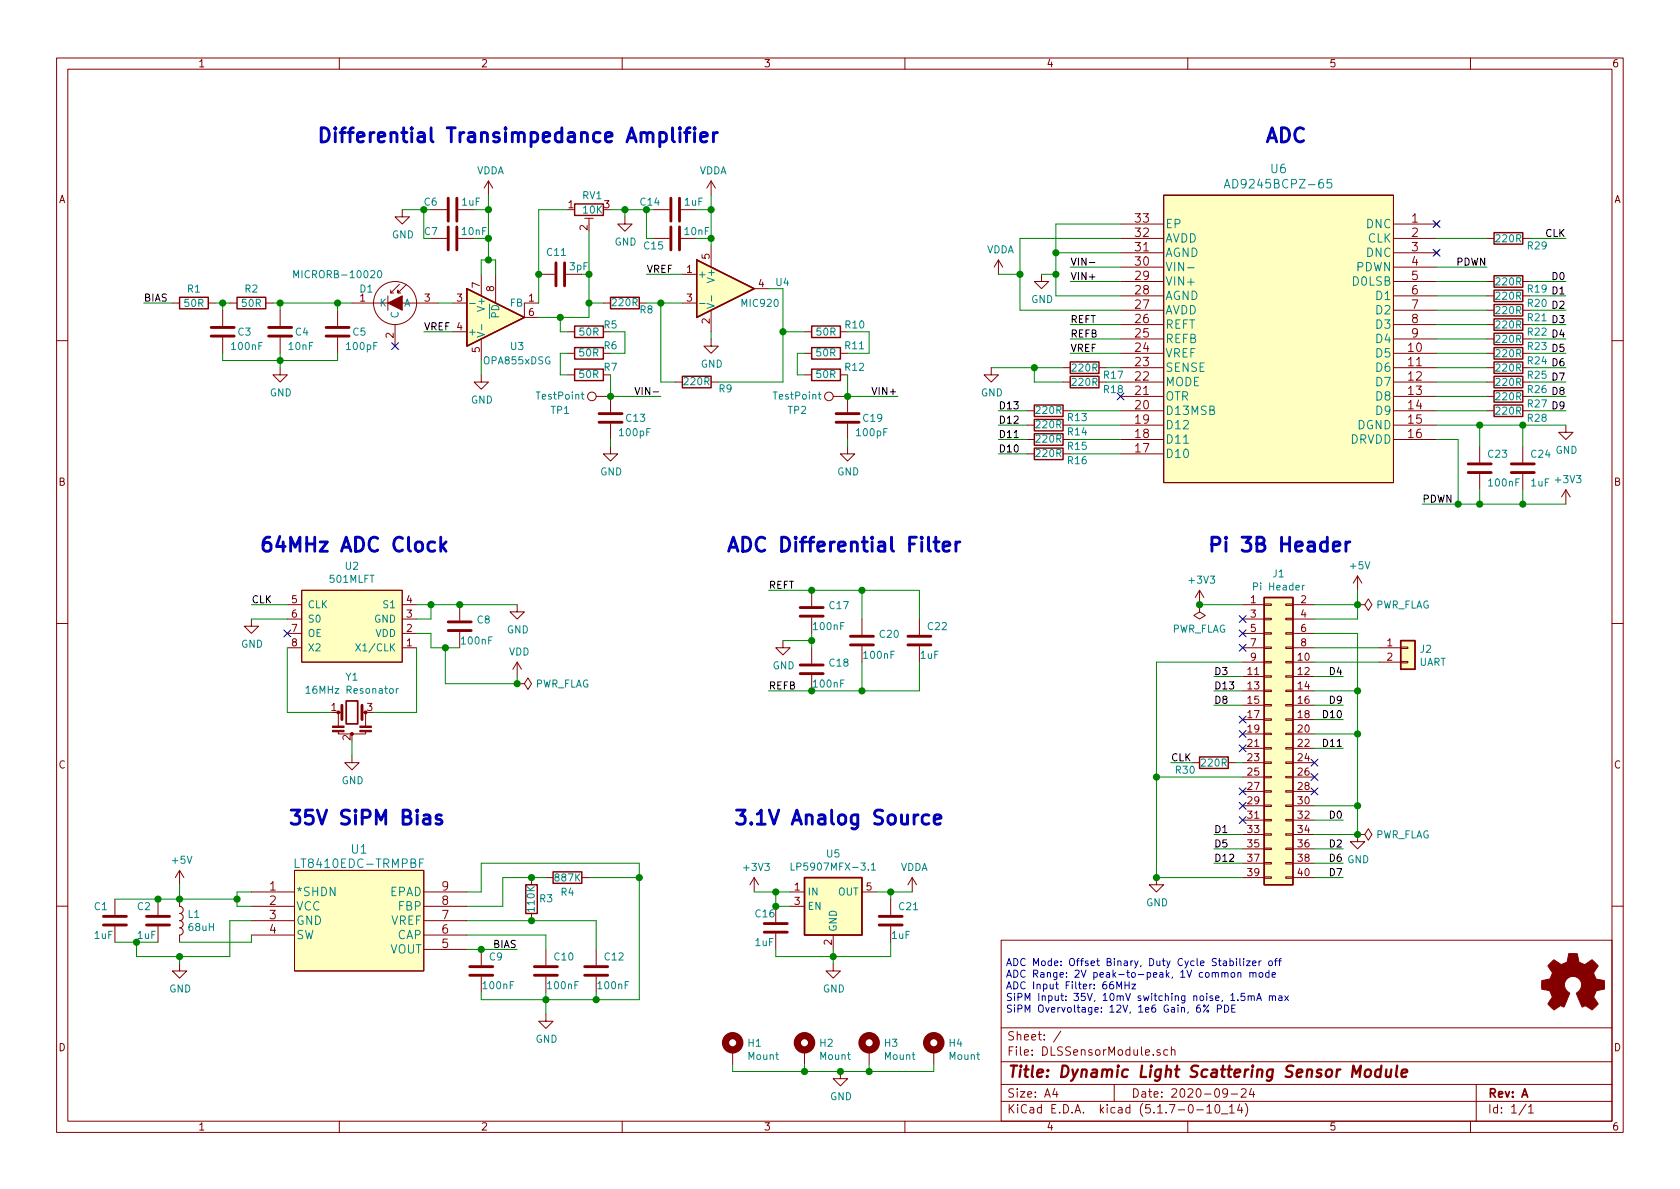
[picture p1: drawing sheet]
<svg xmlns="http://www.w3.org/2000/svg" width="297mm" height="210mm" viewBox="0 0 297 210" stroke-linecap="round" stroke-linejoin="round" font-family="sans-serif">
<g fill="none" stroke="#840000" stroke-width=".18">
<path d="M10 10.3h277v189.9h-277zM12 12.2h273v186.1h-273zM60 10.3v1.9M110 10.3v1.9M160 10.3v1.9M210 10.3v1.9M260 10.3v1.9M71.1 37.1v1.2h1.3l-1.3 1.3-1.3-1.3h1.3M76.2 37.1h2.8M81 37.1h2.8M86.4 32l-.8 1.3M86.4 32v2.5"/>
<path d="M86.4 32l.7 1.3M103.4 38.6h1.5M104.1 38.6v1M110.5 38.3v1.3h1.3l-1.3 1.3-1.3-1.3h1.3M115.6 37.1h2.8M120.4 37.1h2.8M125.7 32l-.7 1.3M125.7 32v2.5M125.7 32l.8 1.3M198.1 39.6h7.6M205.7 34.5h40.7v50.8h-40.7zM246.4 39.6h7.6"/>
<path d="M253.6 39.2l.8 .8M254.4 39.2l-.8 .8M30.5 53.6h1.2M36.8 53.6h1.3M39.4 54.9v2.8M39.4 59.7v2.8M40.6 53.6h1.3M47 53.6h1.3M49.5 54.9v2.8M49.5 59.7v2.8M59.7 54.9v2.8M59.7 59.7v2.8"/>
<path d="M62.2 53.6h6.4M68.6 52.3v2.6M69.1 51.8h.5M69.8 57.4v3.8M70.6 50.3l-1.5 1.5v-.5M71.1 53.6h6.4M71.9 50.3l-1.5 1.5v-.5v.5h.5M76.2 42.2h2.8M80 53.6h2.5M80 58.7h2.5M81 42.2h2.8M85.1 48.5v3.8"/>
<path d="M85.1 59.9v3.8M87.6 48.5v5.1M95.2 53.6h-2.5v2.5h2.5M95.2 48.5h2.8M100.1 48.5h2.8M100.3 58.7h1.3M106.7 53.6h1.2M115.6 42.2h2.8M120.4 42.2h2.8M120.6 53.6h2.6M120.6 48.5h2.6M125.7 59.9v1.3h1.3l-1.3 1.3-1.2-1.3h1.2"/>
<path d="M125.7 43.4v3.8M125.7 54.9v3.8M133.3 51h2.6M142.2 58.7h1.3M148.6 58.7h1.3M176.5 46l-.7 1.2M176.5 46v2.5M176.5 46l.8 1.2M184.1 48.5v1.3h1.3l-1.3 1.2-1.2-1.2h1.2M198.1 42.2h7.6M198.1 59.9h7.6M198.1 57.4h7.6"/>
<path d="M198.1 54.9h7.6M198.1 52.3h7.6M198.1 49.8h7.6M198.1 44.7h7.6M198.1 47.2h7.6M246.4 42.2h7.6M246.4 59.9h7.6M246.4 57.4h7.6M246.4 54.9h7.6M246.4 52.3h7.6M246.4 49.8h7.6M246.4 44.7h7.6"/>
<path d="M246.4 47.2h7.6M253.6 44.3l.8 .8M254.4 44.3l-.8 .8M262.9 42.2h1.3M262.9 59.9h1.3M262.9 57.4h1.3M262.9 54.9h1.3M262.9 52.3h1.3M262.9 49.8h1.3M269.2 42.2h1.3M269.2 59.9h1.3M269.2 57.4h1.3"/>
<path d="M269.2 54.9h1.3M269.2 52.3h1.3M269.2 49.8h1.3M10 60.2h2M49.5 65v1.3h1.3l-1.3 1.3-1.2-1.3h1.2M85.1 66.3v1.3h1.3l-1.3 1.2-1.3-1.2h1.3M100.3 62.5h1.3M100.3 66.3h1.3M105.4 70.1h2.5v2.8M106.7 62.5h1.2M106.7 66.3h1.2M107.9 79v1.3h1.3l-1.3 1.2-1.2-1.2h1.2"/>
<path d="M107.9 74.9v2.8M119.4 67.6h1.2M125.7 67.6h1.3M142.2 62.5h1.3M142.2 66.3h1.3M147.3 70.1h2.6v2.8M148.6 62.5h1.3M148.6 66.3h1.3M149.9 79v1.3h1.2l-1.2 1.2-1.3-1.2h1.3M149.9 74.9v2.8M175.3 65v1.3h1.2l-1.2 1.3-1.3-1.3h1.3M181.6 72.6h1.3"/>
<path d="M181.6 75.2h1.3M181.6 77.7h1.3M188 65h1.2M188 67.6h1.2M188 72.6h1.2M188 75.2h1.2M188 77.7h1.2M194.3 65h1.3M194.3 67.6h1.3M198.1 70.1h7.6M198.1 62.5h7.6M198.1 65h7.6"/>
<path d="M198.1 67.6h7.6M198.1 72.6h7.6M198.1 75.2h7.6M198.1 77.7h7.6M246.4 70.1h7.6M246.4 62.5h7.6M246.4 65h7.6M246.4 67.6h7.6M246.4 72.6h7.6M246.4 75.2h7.6M246.4 77.7h7.6M261.6 79v2.8"/>
<path d="M262.9 70.1h1.3M262.9 62.5h1.3M262.9 65h1.3M262.9 67.6h1.3M262.9 72.6h1.3M269.2 70.1h1.3M269.2 79v2.8M269.2 62.5h1.3M269.2 65h1.3M269.2 67.6h1.3M269.2 72.6h1.3M276.9 75.2v1.2h1.2l-1.2 1.3-1.3-1.3h1.3"/>
<path d="M285 60.2h2M181.6 80.3h1.3M188 80.3h1.2M198.1 80.3h7.6M261.6 83.8v2.8M269.2 83.8v2.8M276.9 86.6l-.8 1.3M276.9 86.6v2.5M276.9 86.6l.7 1.3M10 110.3h2M44.4 109.5v1.2h1.3l-1.3 1.3-1.2-1.3h1.2M50.8 106.9h2.5"/>
<path d="M50.8 109.5h2.5M50.8 112h2.5M50.8 114.5h2.5M53.3 104.4h17.8v12.7h-17.8zM71.1 106.9h2.6M71.1 109.5h2.6M71.1 112h2.6M71.1 114.5h2.6M81.3 106.9v2.8M81.3 111.8v2.7M91.4 106.9v1.3h1.3l-1.3 1.3-1.2-1.3h1.2M91.4 117.1l-.7 1.3"/>
<path d="M91.4 117.1v2.5M91.4 117.1l.8 1.3M138.4 113.3v1.2h1.3l-1.3 1.3-1.2-1.3h1.2M143.5 104.4v2.8M143.5 109.2v2.8M143.5 114.5v2.8M143.5 119.4v2.8M152.4 109.5v2.8M152.4 114.3v2.8M162.6 109.5v2.8M162.6 114.3v2.8M212.1 106.9v1.3l1 .6-1 .7-1-.7 1-.6"/>
<path d="M212.1 106.9h.1M212.1 104.4l-.8 1.3M212.1 104.4v2.5M212.1 104.4l.8 1.3M219.7 106.9h3.8M219.7 117.1h3.8M219.7 119.6h3.8M219.7 109.5h3.8M219.7 112h3.8M219.7 114.5h3.8M223.5 119.5h1.3v.3h-1.3zM223.5 117h1.3v.2h-1.3z"/>
<path d="M223.5 114.4h1.3v.3h-1.3zM223.5 111.9h1.3v.2h-1.3zM223.5 109.3h1.3v.3h-1.3zM223.5 106.8h1.3v.3h-1.3zM227.3 119.5h1.3v.3h-1.3zM227.3 117h1.3v.2h-1.3zM227.3 114.4h1.3v.3h-1.3zM227.3 111.9h1.3v.2h-1.3zM227.3 109.3h1.3v.3h-1.3zM227.3 106.8h1.3v.3h-1.3zM228.6 106.9h3.8M228.6 117.1h3.8"/>
<path d="M228.6 119.6h3.8M228.6 109.5h3.8M228.6 112h3.8M228.6 114.5h3.8M240 106.9h1.3l.6-1 .7 1-.7 1-.6-1M240 106.9h.1M240 101.8l-.7 1.3M240 101.8v2.6M240 101.8l.8 1.3M243.8 117.1h3.8M243.8 114.5h3.8M247.6 117h1.3v.2h-1.3z"/>
<path d="M247.6 114.4h1.3v.3h-1.3zM285 110.3h2M59.1 126h1.2M59.8 129.3v.5h4.8v-.5M59.8 126v2.4M62.2 133.6v1.3h1.3l-1.3 1.2-1.2-1.2h1.2M64.1 126h.7M64.6 126v2.5M91.4 120.9h1.3l.6-1 .7 1-.7 1-.6-1M91.4 120.9h.1M210.8 134.9h1.3M217.2 134.9h1.2"/>
<path d="M219.7 122.2h3.8M219.7 124.7h3.8M219.7 127.2h3.8M219.7 129.8h3.8M219.7 132.3h3.8M219.7 134.9h3.8M219.7 137.4h3.8M219.7 139.9h3.8M223.5 134.7h1.3v.3h-1.3zM223.5 137.3h1.3v.2h-1.3zM223.5 139.8h1.3v.3h-1.3zM223.5 132.2h1.3v.3h-1.3z"/>
<path d="M223.5 127.1h1.3v.3h-1.3zM223.5 124.6h1.3v.2h-1.3zM223.5 122h1.3v.3h-1.3zM223.5 129.7h1.3v.2h-1.3zM227.3 134.7h1.3v.3h-1.3zM227.3 137.3h1.3v.2h-1.3zM227.3 139.8h1.3v.3h-1.3zM227.3 132.2h1.3v.3h-1.3zM227.3 127.1h1.3v.3h-1.3zM227.3 124.6h1.3v.2h-1.3zM227.3 122h1.3v.3h-1.3zM227.3 129.7h1.3v.2h-1.3z"/>
<path d="M228.6 122.2h3.8M228.6 124.7h3.8M228.6 127.2h3.8M228.6 129.8h3.8M228.6 132.3h3.8M228.6 134.9h3.8M228.6 137.4h3.8M228.6 139.9h3.8M20.3 159v2.8M27.9 159v2.8M31.7 159v1.3a.63 .63 0 0 1 .7 .6 .63 .63 0 0 1-.7 .6 .63 .63 0 0 1 .7 .7 .63 .63 0 0 1-.7 .6 .63 .63 0 0 1 .7 .6 .63 .63 0 0 1-.7 .7 .63 .63 0 0 1 .7 .6 .63 .63 0 0 1-.7 .6v1.3M31.7 153.9l-.7 1.3"/>
<path d="M31.7 153.9v2.6M31.7 153.9l.8 1.3M44.4 157.7h7.7M52.1 153.9h22.8v17.8h-22.8zM74.9 157.7h7.6M94 155.2v1.3M96.5 155.2h1.3M102.9 155.2h1.2M133.3 155.2l-.7 1.3M133.3 155.2v2.5M133.3 155.2l.8 1.3M139.7 157.7h2.5"/>
<path d="M152.4 157.7h2.5M157.5 159v2.8M161.3 155.2l-.8 1.3M161.3 155.2v2.5M161.3 155.2l.8 1.3M204.5 155.2v1.3h1.2l-1.2 1.2-1.3-1.2h1.3M219.7 142.5h3.8M219.7 145h3.8M219.7 147.6h3.8M219.7 150.1h3.8M219.7 152.6h3.8M219.7 155.2h3.8"/>
<path d="M223.5 142.4h1.3v.2h-1.3zM223.5 144.9h1.3v.3h-1.3zM223.5 147.4h1.3v.3h-1.3zM223.5 150h1.3v.2h-1.3zM223.5 152.5h1.3v.3h-1.3zM223.5 155.1h1.3v.2h-1.3zM227.3 142.4h1.3v.2h-1.3zM227.3 144.9h1.3v.3h-1.3zM227.3 147.4h1.3v.3h-1.3zM227.3 150h1.3v.2h-1.3zM227.3 152.5h1.3v.3h-1.3zM227.3 155.1h1.3v.2h-1.3z"/>
<path d="M228.6 142.5h3.8M228.6 145h3.8M228.6 147.6h3.8M228.6 150.1h3.8M228.6 152.6h3.8M228.6 155.2h3.8M240 147.6h1.3l.6-1 .7 1-.7 1-.6-1M240 147.6h.1M240 147.6v1.2h1.3l-1.3 1.3-1.2-1.3h1.2M10 160.2h2M20.3 163.8v2.8M27.9 163.8v2.8"/>
<path d="M31.7 170.4v1.3h1.3l-1.3 1.3-1.2-1.3h1.2M44.4 160.3h7.7M44.4 162.8h7.7M44.4 165.3h7.7M74.9 160.3h7.6M74.9 162.8h7.6M74.9 165.3h7.6M74.9 167.9h7.6M85.1 167.9v2.8M85.1 172.7v2.8M94 161.5v1.3M96.5 179.3v1.3h1.3l-1.3 1.3-1.3-1.3h1.3"/>
<path d="M96.5 167.9v2.8M96.5 172.7v2.8M105.4 167.9v2.8M105.4 172.7v2.8M137.2 160.3v2.8M137.2 165.1v2.8M139.7 160.3h2.5M147.3 170.4v1.3h1.3l-1.3 1.3-1.3-1.3h1.3M147.3 165.3v2.6M157.5 163.8v2.8M177 166.3h108v32h-108zM285 160.2h2"/>
<path d="M60 198.3v1.9M110 198.3v1.9M129.5 185.7v2.5M142.2 185.7v2.5M148.6 189.5v1.2h1.3l-1.3 1.3-1.3-1.3h1.3M153.7 185.7v2.5M160 198.3v1.9M165.1 185.7v2.5M177 194.8h108M177 191.8h108M177 187.8h108M177 181.8h108"/>
<path d="M186.5 192.5l-.4 1h1M186.8 193v1M187.6 182.3l-1.3 2M197 191.8v3M205.1 185.7l-.4-.1-.2 .2 .1 .2 .5 .2v.3h-.6M206.5 185.7l-.5-.1-.2 .3v.6l.2 .1 .5-.1M207.1 185.7l.2-.1 .4 .1v.9M207.1 185.1v1.5M210 198.3v1.9M211.6 196.3h1.2M213.4 195.8l.4-.5v1.5M213.4 196.8h.8"/>
<path d="M215 195.4l.3-.1a.94 .94 0 0 1 0 1.5 .8 .8 0 0 1-.6-.6 .8 .8 0 0 1 .3-.8zM216 197h1.1M217 193.2l-.1 .2a.48 .48 0 0 1-.6-.1v-.6a.48 .48 0 0 1 .6-.1l.1 .1a1.19 1.19 0 0 1-.2 1.2l-.5 .1M217.4 195.8l.4-.5v1.5M217.4 196.8h.8M217.7 193.5h1.1M219.2 195.2l-.4 1.1h.9M219.5 192.7l.2-.2h.3l.3 .2v.3v.2l-.9 .8h.9M219.5 195.8v1M220.2 195.1a1.71 1.71 0 0 1 0 2.3M221.3 192.5l-.4 1h.9M221.6 193v1"/>
<path d="M260 198.3v1.9M261 191.8v6.5M269.8 195.2l-1.2 2M270.3 195.8l.4-.5v1.5M270.3 196.8h.8"/>
<circle cx="69.8" cy="53.6" r="3.8"/>
<circle cx="104.6" cy="70.1" r=".76"/>
<circle cx="146.6" cy="70.1" r=".76"/>
</g>
<path d="M241.5 189.3a.54 .54 0 0 1 .5-.2 .54 .54 0 0 1 .4 .4l-.1 .6a.56 .56 0 0 1-.5 .4 .56 .56 0 0 1-.5-.4zM244.2 189.2a.68 .68 0 0 0-1 .3v.8l.2 .1 .6-.1M244.2 188.4l-.2 2M245.1 189.1v1.2a.59 .59 0 0 0 .7 0M246 189.1l-.2 1.3M247 188.4l-.2 1.8 .3 .2M247.8 189.8l1-.2-.1-.4-.5-.1-.3 .3v.9l.1 .1 .6-.1" fill="none" stroke="#840000" stroke-width=".41"/>
<g fill="#840000" stroke="#840000" stroke-width=".18">
<path d="M68.6 53.6l2.5-1.3v2.6z"/>
<path d="M274.2 170.2l.6-.5 .8 .6a.62 .62 0 0 0 1.1 0l.2-.1a1.62 1.62 0 0 0 .4-1.3l.1-.3 1.5 .1 .1 .7a.74 .74 0 0 0 .7 1l.5 .2 1.3-.9 1 1.1-.4 .6a.75 .75 0 0 0-.1 1.2l.2 .5 1.5 .3v1.5l-1.4 .3-.1 .1a1.23 1.23 0 0 0-.3 1.2l.7 1-.1 .2-1 .9-.8-.6a.54 .54 0 0 0-.9 .1l-1.1-2.4a2.33 2.33 0 0 0 .9-1.9 1.54 1.54 0 0 0-2.5-.7 1.54 1.54 0 0 0 .4 2.5l-1 2.5a.69 .69 0 0 0-1.1 .1l-.6 .4-1.1-1.1 .8-1.2-.3-.5a.71 .71 0 0 0-.9-.7l-.7-.2v-1.5l.4-.1a1.11 1.11 0 0 0 1.3-.7 .72 .72 0 0 0-.2-1.2l-.4-.6z"/>
<path d="M58.8 129.2h2v.2h-2z"/>
<path d="M58.8 128.4h2v.2h-2z"/>
<path d="M63.6 129.2h2.1v.2h-2.1z"/>
<path d="M63.6 128.4h2.1v.2h-2.1z"/>
<circle cx="59.8" cy="126" r=".25"/>
</g>
<g fill="none" stroke="#008484" stroke-width=".18">
<path d="M216.5 33.2l.5-1.5 .5 1.5M216.6 32.8h.7M235.4 31.7h-.7l-.1 .7 .2-.1 .5 .1 .2 .2-.1 .5-.2 .1h-.4l-.2-.1M51.9 49.1v-1.3l.4 1 .5-1v1.3M66.9 48l.2-.2a.67 .67 0 0 1 .4 .7 .67 .67 0 0 1-.4 .6l-.3-.2v-.3zM83 53.7h1M84.4 58.7l1.2 .5-1.2 .4M85.2 57.4v.9M123.7 53.7h1M125 53.7l1.3 .4-1.3 .4M125.8 52.3v1M210 47.3h1.1"/>
<path d="M102.8 69.7h.5M102.9 69.3v1.1l.4 .2M144.7 69.7h.5M144.9 69.3v1.1l.3 .2M62.9 113.8l.8 1.3M63.7 113.8l-.8 1.3M230.6 103.5l-.3 .2M54.1 121.7l.4-.4v1.3M54.1 122.6h.7M70.1 121.8v.8M70.4 121.8l-.3 .2M52.2 151.9v1.5h.7"/>
<path d="M74.2 152.6h.5M74.9 151.9h-.7v1.5M139.9 152.6v1.3h.6M154.1 153l.3-.4v1.3M154.1 153.9h.7"/>
</g>
<g fill="none" stroke="#840000" stroke-width="1.3">
<circle cx="129.5" cy="184.4" r="1.27"/>
<circle cx="142.2" cy="184.4" r="1.27"/>
<circle cx="153.7" cy="184.4" r="1.27"/>
<circle cx="165.1" cy="184.4" r="1.27"/>
</g>
<g fill="#ffffc2" stroke="#ffffc2" stroke-width=".18">
<path d="M223.5 105.7h5.1v50.8h-5.1z"/>
<path d="M247.6 113.3h2.6v5.1h-2.6z"/>
<path d="M82.5 51l10.2 5.1-10.2 5.1z"/>
<path d="M52.1 153.9h22.8v17.8h-22.8z"/>
<path d="M205.7 34.5h40.7v50.8h-40.7z"/>
<path d="M205.7 34.5h40.7z"/>
<path d="M142.2 155.2h10.2v10.1h-10.2z"/>
<path d="M123.2 46l10.1 5-10.1 5.1z"/>
<path d="M53.3 104.4h17.8v12.7h-17.8z"/>
</g>
<g fill="none" stroke="#840000" stroke-width=".25">
<path d="M101.6 36.1h5.1v2h-5.1zM31.7 52.6h5.1v2h-5.1zM41.9 52.6h5.1v2h-5.1zM82.5 51l10.2 5.1-10.2 5.1zM101.6 57.7h5.1v2h-5.1zM107.9 52.6h5.1v2h-5.1zM123.2 46l10.1 5-10.1 5.1zM143.5 57.7h5.1v2h-5.1zM264.2 41.1h5v2.1h-5zM264.2 58.9h5v2.1h-5zM264.2 56.4h5v2h-5zM264.2 53.8h5v2.1h-5z"/>
<path d="M264.2 51.3h5v2h-5zM264.2 48.8h5v2h-5zM101.6 65.3h5.1v2h-5.1zM101.6 61.5h5.1v2h-5.1zM120.6 66.5h5.1v2.1h-5.1zM143.5 65.3h5.1v2h-5.1zM143.5 61.5h5.1v2h-5.1zM182.9 71.6h5.1v2.1h-5.1zM182.9 74.2h5.1v2h-5.1zM182.9 76.7h5.1v2h-5.1zM182.9 79.2h5.1v2.1h-5.1zM189.2 66.5h5.1v2.1h-5.1z"/>
<path d="M189.2 64h5.1v2h-5.1zM264.2 71.6h5v2.1h-5zM264.2 69.1h5v2h-5zM264.2 66.5h5v2.1h-5zM264.2 64h5v2h-5zM264.2 61.5h5v2h-5zM223.5 105.7h5.1v50.8h-5.1zM247.6 113.3h2.6v5.1h-2.6zM212.1 133.9h5.1v2h-5.1zM93 156.5h2v5h-2zM97.8 154.2h5.1v2h-5.1zM142.2 155.2h10.2v10.1h-10.2z"/>
</g>
<g fill="none" stroke="#840000" stroke-width=".51">
<path d="M79.2 35v4.1M80.8 35v4.1M118.6 35v4.1M120.1 35v4.1M37.3 59.4h4.1M37.3 57.9h4.1M47.5 59.4h4.1M47.5 57.9h4.1M57.7 59.4h4M57.7 57.9h4M79.2 40.1v4.1M80.8 40.1v4.1"/>
<path d="M98.3 46.5v4M99.8 46.5v4M118.6 40.1v4.1M120.1 40.1v4.1M105.9 74.7h4.1M105.9 73.1h4.1M147.8 74.7h4.1M147.8 73.1h4.1M259.6 83.6h4.1M259.6 82h4.1M267.2 83.6h4.1M267.2 82h4.1"/>
<path d="M79.2 111.5h4.1M79.2 110h4.1M141.5 119.1h4M141.5 117.6h4M141.5 109h4M141.5 107.4h4M150.4 114h4M150.4 112.5h4M160.5 114h4.1M160.5 112.5h4.1M60.5 124.7v2.5M64 124.7v2.5"/>
<path d="M18.3 163.6h4.1M18.3 162h4.1M25.9 163.6h4.1M25.9 162h4.1M83.1 172.5h4M83.1 170.9h4M94.5 172.5h4.1M94.5 170.9h4.1M103.4 172.5h4M103.4 170.9h4M135.1 164.8h4.1M135.1 163.3h4.1"/>
<path d="M155.4 163.6h4.1M155.4 162h4.1"/>
</g>
<path d="M61.2 123.9h2v4.1h-2z" fill="none" stroke="#840000" stroke-width=".3"/>
<g fill="none" stroke="#008400" stroke-width=".18">
<path d="M71.1 37.1h5.1M74.9 37.1v5.1M83.8 37.1h2.6M86.4 34.5v11.5M100.3 37.1h-5.1v16.5M107.9 37.1h7.7M110.5 37.1v1.2M114.3 37.1v5.1h1.3M123.2 37.1h2.5M125.7 34.5v8.9M198.1 39.6h-11.4v12.7h11.4M25.4 53.6h5.1"/>
<path d="M38.1 53.6h2.5M39.4 53.6v1.3M48.3 53.6h13.9M49.5 53.6v1.3M59.7 53.6v1.3M74.9 58.7h5.1M77.5 53.6h2.5M85.1 48.5v-2.5h2.5v2.5M99.1 56.1v2.6h1.2M104.1 53.6h2.6M104.1 40.9v15.2h-8.9M107.9 58.7h2.6v3.8h-2.6"/>
<path d="M114.3 53.6h6.3M114.3 48.5h6.3M116.8 53.6v14h2.6M125.7 58.7v1.2M135.9 51h2.5v16.6h-11.4M138.4 58.7h3.8M149.9 58.7h3.8v3.8h-3.8M176.5 48.5h3.8M184.1 48.5h2.6M186.7 44.7h11.4M189.2 49.8h8.9M189.2 47.2h8.9"/>
<path d="M189.2 59.9h8.9M189.2 57.4h8.9M198.1 42.2h-17.8v12.7h17.8M254 49.8h8.9M254 47.2h8.9M254 59.9h8.9M254 57.4h8.9M254 52.3h8.9M254 54.9h8.9M254 42.2h8.9M270.5 49.8h6.4M270.5 59.9h6.4"/>
<path d="M270.5 57.4h6.4M270.5 52.3h6.4M270.5 54.9h6.4M270.5 42.2h6.4M39.4 62.5v1.2h20.3v-1.2M49.5 62.5v2.5M85.1 63.7v2.6M100.3 62.5h-1.2v3.8h1.2M107.9 66.3v3.8h8.9M107.9 77.7v1.3M142.2 62.5h-1.2v3.8h1.2M149.9 66.3v3.8h8.8"/>
<path d="M149.9 77.7v1.3M175.3 65h12.7M176.5 72.6h5.1M176.5 75.2h5.1M176.5 77.7h5.1M182.9 65v2.6h5.1M189.2 72.6h8.9M189.2 75.2h8.9M189.2 77.7h8.9M189.2 62.5h8.9M195.6 65h2.5M254 72.6h8.9"/>
<path d="M254 75.2h22.9M254 77.7h3.8v11.4M254 62.5h8.9M254 67.6h8.9M254 65h8.9M254 70.1h8.9M261.6 75.2v3.8M269.2 75.2v3.8M270.5 72.6h6.4M270.5 62.5h6.4M270.5 67.6h6.4M270.5 65h6.4"/>
<path d="M270.5 70.1h6.4M176.5 80.3h5.1M189.2 80.3h8.9M251.5 89.1h25.4M261.6 86.6v2.5M269.2 86.6v2.5M44.4 106.9h6.4M44.4 109.5h6.4M50.8 114.5v11.5h7.6M73.7 106.9h17.7M73.7 114.5v11.5h-7.7M73.7 112h2.5v2.5h5.1"/>
<path d="M76.2 106.9v2.6h-2.5M78.7 114.5v6.4h12.7v-1.3M135.9 104.4h26.7v5.1M138.4 113.3h5.1M143.5 112v2.5M152.4 104.4v5.1M152.4 117.1v5.1M162.6 117.1v5.1h-26.7M212.1 106.9h7.6M214.6 119.6h5.1M219.7 117.1h-15.2v38.1h15.2M232.4 117.1h11.4"/>
<path d="M232.4 119.6h5.1M232.4 106.9h7.6M232.4 112h7.6v35.6h-7.6M232.4 114.5h11.4M240 104.4v5.1h-7.6M62.2 131.1v2.5M204.5 137.4h15.2M207 134.9h3.8M214.6 122.2h5.1M214.6 124.7h5.1M218.4 134.9h1.3M232.4 122.2h7.6"/>
<path d="M232.4 124.7h5.1M232.4 127.2h5.1M232.4 129.8h7.6M232.4 132.3h5.1M20.3 159h21.6M31.7 156.5v2.5M44.4 157.7h-2.5v2.6h2.5M82.5 157.7h2.6v-5.1h27.9v24.2h-27.9v-1.3M96.5 155.2h-7.6v5.1h-6.4M104.1 155.2h8.9M133.3 157.7h6.4M137.2 157.7v2.6h2.5"/>
<path d="M154.9 157.7h6.4M157.5 157.7v1.3M214.6 147.6h5.1M214.6 150.1h5.1M214.6 152.6h5.1M232.4 142.5h7.6M232.4 145h5.1M232.4 150.1h5.1M232.4 152.6h5.1M232.4 155.2h5.1M20.3 166.6h7.6M31.7 169.2v1.2"/>
<path d="M44.4 162.8h-3.8v6.4h-16.5v-2.6M44.4 165.3v1.3h-12.7M82.5 162.8h22.9v5.1M82.5 165.3h14v2.6M82.5 167.9h8.9M96.5 175.5v3.8M105.4 175.5v1.3M147.3 167.9v2.5M157.5 166.6v2.6h-20.3v-1.3M129.5 188.2v1.3h35.6v-1.3M142.2 188.2v1.3M153.7 188.2v1.3"/>
</g>
<path d="M192.6 46.4h1M112.3 68.5l.4 1.3 .4-1.3M154.2 68.5l.4 1.3 .4-1.3" fill="none" stroke="#000" stroke-width=".18"/>
<g fill="none" stroke="#0000c2" stroke-width=".51">
<path d="M120.2 22.6l-.1 .1 .1 .1 .1-.1-.1-.1v.2M120.2 23.4v1.7M121 23.4h1M122 22.6l-.5 .1-.1 .3v2.1M122.8 22.6l-.1 .1 .1 .1 .1-.1-.1-.1v.2M122.8 23.4v1.7M123.9 24.3l1.2-.3-.2-.5-.7-.1-.2 .1-.1 .3v.9l.1 .3 .2 .1 .7-.1M126.1 23.4v1.7M126.8 23.4a.59 .59 0 0 0-.7 .5M76.9 95.9a.82 .82 0 0 0-1.1 .2l-.1 .2v.7l.1 .3 .3 .2 .8-.1M77.9 95v2.5M78.2 96.5l.7 1"/>
<path d="M78.9 95.8l-1 1M165.1 95.8h.9M165.5 95v2.1l.1 .3 .4 .1M166.8 96.6l1.1-.2-.1-.5-.7-.1-.2 .1-.1 .3v.9l.1 .3 .2 .1 .7-.1M169 95.8v1.7M169.7 95.8a.59 .59 0 0 0-.7 .5M235.7 96.6l1.2-.2-.1-.5-.7-.1-.3 .1-.1 .3 .1 1.2 .3 .1 .7-.1M238 95.8v1.7M238.7 95.8a.63 .63 0 0 0-.7 .5M75 144.2l.2-.1 .7 .1 .1 .2v1.3M76 144.7l-.8 .1a.48 .48 0 0 0-.4 .5 .48 .48 0 0 0 .4 .4l.8-.1M78 144.2l-.6-.1-.2 .1-.1 .2 .1 .4 .8 .2 .2 .3-.2 .3-.2 .1-.7-.1"/>
<path d="M164.2 144.2a.82 .82 0 0 0-1 .1l-.2 .2v.8l.2 .2 .3 .2 .7-.1M165.2 144.9l1.2-.2-.2-.5-.7-.1-.2 .1-.1 .2v1l.1 .2 .2 .1 .7-.1"/>
</g>
<g fill="none" stroke="#0000c2" stroke-width=".18">
<path d="M197.5 174.9v-1.3l.4 .9 .4-.9v1.3M198.9 173.6v1.3M198.9 174.2h.7M199.6 173.6v1.3M200.1 174h.7l-.7 .9h.7M212.8 177.8h.3v.2h-.3zM213.4 178.7h.3v.2h-.3zM213.7 177.7l-.9 1.3M215.2 178.4l.6-.1 .2-.2-.1-.3-.2-.1h-.5v1.3M216.5 177.7a.64 .64 0 0 1 .8 .7 .64 .64 0 0 1-.8 .6zM216.6 172.2l.1-.2h.3l.1 .8M217.5 170l.3-.1 .3 .2-.1 .6h-.5"/>
<path d="M217.8 172h.3l.2 .1-.1 .7h-.3l-.2-.2zM217.8 178.3h.4M218.4 177.7h-.6v1.3h.6M218.6 169.5v.1M218.6 169.9v.9M218.9 172.1l.1-.1h.4v.8M218.9 172v.8M219.2 169.5v1.1l.2 .2M219.9 169.5v.1M219.9 169.9v.9M220.1 175.7h-.6l-.1 .6 .5-.2 .2 .3v.3l-.2 .2-.5-.1M220.4 169.9h.7l-.7 .9h.7"/>
<path d="M220.7 176.2l.2-.1h.3v.8M220.7 176.1v.8M221 172.1l.2-.1h.3v.8M221 172v.8M221.2 176.3l.2-.2h.3l.1 .8M221.5 170.3l.6-.1-.1-.2-.4-.1-.1 .2v.6h.5M221.5 172.2l.2-.2h.3l.1 .8M222.2 176.9l.4-1.2 .4 1.2M222.3 176.6h.6M222.6 169.9v.9M222.7 172h.3l.3 .2-.1 .6h-.3l-.3-.2zM223 169.9l-.4 .2"/>
<path d="M224.4 170l.2-.1 .3 .1 .1 .1-.1 .6-.3 .1-.2-.2zM224.4 172h-.4l-.2 .2 .1 .6h.5M224.4 171.5v1.3M224.4 176.2l.2-.1h.3l.1 .8M224.4 176.1v.8M224.9 172.4l.6-.1v-.3h-.4l-.2 .2 .1 .6h.5M225 176.3l.1-.2h.4v.8M225.3 169.9h.5M225.8 169.5l-.3 .2v1.1M226.1 169.9h.4M226.1 176.1h.5l.1 .8M226.5 169.5l-.3 .2v1.1"/>
<path d="M226.7 176.4h-.5l-.1 .2 .1 .3h.5M227.2 176.1l.6 .8M227.8 176.1l-.6 .8"/>
</g>
<g fill="#008400" stroke="#008400" stroke-width=".25">
<circle cx="110.5" cy="37.1" r=".51"/>
<circle cx="86.4" cy="37.1" r=".51"/>
<circle cx="24.1" cy="166.6" r=".51"/>
<circle cx="27.9" cy="159" r=".51"/>
<circle cx="31.8" cy="159" r=".51"/>
<circle cx="86.4" cy="42.2" r=".51"/>
<circle cx="95.3" cy="48.5" r=".51"/>
<circle cx="148.6" cy="189.5" r=".51"/>
<circle cx="104.1" cy="53.6" r=".51"/>
<circle cx="137.2" cy="157.7" r=".51"/>
<circle cx="104.1" cy="48.5" r=".51"/>
<circle cx="157.5" cy="157.7" r=".51"/>
<circle cx="137.2" cy="160.3" r=".51"/>
<circle cx="138.4" cy="58.7" r=".51"/>
<circle cx="182.9" cy="65" r=".51"/>
<circle cx="147.3" cy="169.2" r=".51"/>
<circle cx="149.9" cy="70.1" r=".51"/>
<circle cx="125.7" cy="37.1" r=".51"/>
<circle cx="269.2" cy="89.1" r=".51"/>
<circle cx="142.2" cy="189.5" r=".51"/>
<circle cx="31.8" cy="169.2" r=".51"/>
<circle cx="261.6" cy="89.1" r=".51"/>
<circle cx="108" cy="70.1" r=".51"/>
<circle cx="99.1" cy="56.1" r=".51"/>
<circle cx="261.6" cy="75.2" r=".51"/>
<circle cx="86.4" cy="46" r=".51"/>
<circle cx="74.9" cy="37.1" r=".51"/>
<circle cx="269.2" cy="75.2" r=".51"/>
<circle cx="85.1" cy="167.9" r=".51"/>
<circle cx="49.5" cy="63.7" r=".51"/>
<circle cx="240" cy="106.9" r=".51"/>
<circle cx="125.7" cy="42.2" r=".51"/>
<circle cx="114.3" cy="37.1" r=".51"/>
<circle cx="94" cy="162.8" r=".51"/>
<circle cx="212.1" cy="106.9" r=".51"/>
<circle cx="59.7" cy="53.6" r=".51"/>
<circle cx="153.7" cy="189.5" r=".51"/>
<circle cx="91.4" cy="120.9" r=".51"/>
<circle cx="116.8" cy="53.6" r=".51"/>
<circle cx="257.8" cy="89.1" r=".51"/>
<circle cx="204.5" cy="137.4" r=".51"/>
<circle cx="143.5" cy="113.3" r=".51"/>
<circle cx="41.9" cy="159" r=".51"/>
<circle cx="152.4" cy="122.2" r=".51"/>
<circle cx="204.5" cy="155.2" r=".51"/>
<circle cx="96.5" cy="176.8" r=".51"/>
<circle cx="49.5" cy="53.6" r=".51"/>
<circle cx="76.2" cy="106.9" r=".51"/>
<circle cx="240" cy="122.2" r=".51"/>
<circle cx="78.7" cy="114.5" r=".51"/>
<circle cx="81.3" cy="106.9" r=".51"/>
<circle cx="94" cy="155.2" r=".51"/>
<circle cx="152.4" cy="104.4" r=".51"/>
<circle cx="186.7" cy="44.7" r=".51"/>
<circle cx="39.4" cy="53.6" r=".51"/>
<circle cx="240" cy="129.8" r=".51"/>
<circle cx="180.3" cy="48.5" r=".51"/>
<circle cx="186.7" cy="48.5" r=".51"/>
<circle cx="105.4" cy="176.8" r=".51"/>
<circle cx="113" cy="155.2" r=".51"/>
<circle cx="240" cy="142.5" r=".51"/>
<circle cx="240" cy="147.6" r=".51"/>
<circle cx="143.5" cy="122.2" r=".51"/>
<circle cx="143.5" cy="104.4" r=".51"/>
</g>
<g fill="none" stroke="#000084" stroke-width=".18">
<path d="M253.4 39l1.2 1.2M254.6 39l-1.2 1.2M253.4 44.1l1.2 1.2M254.6 44.1l-1.2 1.2M69.2 60.6l1.3 1.2M70.5 60.6l-1.3 1.2M197.5 69.5l1.2 1.2M198.7 69.5l-1.2 1.2M50.2 111.4l1.2 1.2M51.4 111.4l-1.2 1.2M219.1 111.4l1.2 1.2M219.1 113.9l1.2 1.3"/>
<path d="M219.1 108.9l1.2 1.2M220.3 111.4l-1.2 1.2M220.3 113.9l-1.2 1.3M220.3 108.9l-1.2 1.2M219.1 126.6l1.2 1.3M219.1 139.3l1.2 1.3M219.1 129.2l1.2 1.2M219.1 131.7l1.2 1.2M220.3 126.6l-1.2 1.3M220.3 139.3l-1.2 1.3M220.3 129.2l-1.2 1.2M220.3 131.7l-1.2 1.2"/>
<path d="M231.8 139.3l1.2 1.3M231.8 136.8l1.2 1.2M231.8 134.3l1.2 1.2M233 139.3l-1.2 1.3M233 136.8l-1.2 1.2M233 134.3l-1.2 1.2M219.1 141.9l1.2 1.2M219.1 144.4l1.2 1.2M220.3 141.9l-1.2 1.2M220.3 144.4l-1.2 1.2"/>
</g>
<g font-size="3.5" fill="#0000c2">
<text x="55.9" y="25.2">Differential Transimpedance Amplifier</text>
<text x="223.5" y="25.2">ADC</text>
<text x="45.7" y="97.6">64MHz ADC Clock</text>
<text x="128.3" y="97.6">ADC Differential Filter</text>
<text x="213.4" y="97.6">Pi 3B Header</text>
<text x="50.8" y="145.9">35V SiPM Bias</text>
<text x="129.5" y="145.9">3.1V Analog Source</text>
</g>
<text font-size="2.8" fill="#840000" x="178" y="190.5">Title: Dynamic Light Scattering Sensor Module</text>
<g font-size="2.1" fill="#008484">
<text x="217.8" y="33.3">AD9245BCPZ-65</text>
<text x="224.7" y="30.6">U6</text>
<text x="206" y="40.4">EP</text>
<text x="241.6" y="40.4">DNC</text>
<text x="206" y="48">VIN-</text>
<text x="206" y="45.4">AGND</text>
<text x="206" y="42.9">AVDD</text>
<text x="239.8" y="48">PDWN</text>
<text x="241.6" y="45.4">DNC</text>
<text x="241.8" y="42.9">CLK</text>
<text x="206" y="53.1">AGND</text>
<text x="206" y="50.5">VIN+</text>
<text x="239.3" y="50.5">D0LSB</text>
<text x="243.5" y="53.1">D1</text>
<text x="206" y="58.1">REFT</text>
<text x="206" y="55.6">AVDD</text>
<text x="243.5" y="55.6">D2</text>
<text x="243.5" y="58.1">D3</text>
<text x="206" y="65.8">SENSE</text>
<text x="206" y="63.2">VREF</text>
<text x="206" y="60.7">REFB</text>
<text x="243.5" y="63.2">D5</text>
<text x="243.5" y="65.8">D6</text>
<text x="243.5" y="60.7">D4</text>
<text x="206" y="70.8">OTR</text>
<text x="206" y="68.3">MODE</text>
<text x="243.5" y="68.3">D7</text>
<text x="243.5" y="70.8">D8</text>
<text x="206" y="75.9">D12</text>
<text x="206" y="73.4">D13MSB</text>
<text x="240" y="75.9">DGND</text>
<text x="243.5" y="73.4">D9</text>
<text x="206" y="81">D10</text>
<text x="206" y="78.5">D11</text>
<text x="238.7" y="78.5">DRVDD</text>
<text x="52.8" y="153.5">LT8410EDC-TRMPBF</text>
<text x="62.2" y="150.9">U1</text>
<text x="52.3" y="158.5">*SHDN</text>
<text x="52.3" y="161">VCC</text>
<text x="68.9" y="158.5">EPAD</text>
<text x="70.5" y="161">FBP</text>
<text x="52.3" y="163.5">GND</text>
<text x="52.3" y="166.1">SW</text>
<text x="69.1" y="163.5">VREF</text>
<text x="70.3" y="166.1">CAP</text>
<text x="68.9" y="168.6">VOUT</text>
</g>
<g font-size="2.1" fill="#840000">
<text x="200.8" y="41.9">32</text>
<text x="200.8" y="39.4">33</text>
<text x="249.6" y="39.4">1</text>
<text x="249.6" y="41.9">2</text>
<text x="200.8" y="47">30</text>
<text x="200.8" y="44.4">31</text>
<text x="249.6" y="44.4">3</text>
<text x="249.6" y="47">4</text>
<text x="200.8" y="52.1">28</text>
<text x="200.8" y="49.5">29</text>
<text x="249.6" y="49.5">5</text>
<text x="249.6" y="52.1">6</text>
<text x="200.8" y="59.7">25</text>
<text x="200.8" y="57.1">26</text>
<text x="200.8" y="54.6">27</text>
<text x="249.6" y="54.6">7</text>
<text x="249.6" y="57.1">8</text>
<text x="249.6" y="59.7">9</text>
<text x="200.8" y="64.8">23</text>
<text x="200.8" y="62.2">24</text>
<text x="249" y="62.2">10</text>
<text x="249" y="64.8">11</text>
<text x="200.8" y="69.8">21</text>
<text x="200.8" y="67.3">22</text>
<text x="249" y="67.3">12</text>
<text x="249" y="69.8">13</text>
<text x="200.8" y="77.5">18</text>
<text x="200.8" y="74.9">19</text>
<text x="200.8" y="72.4">20</text>
<text x="249" y="72.4">14</text>
<text x="249" y="74.9">15</text>
<text x="249" y="77.5">16</text>
<text x="200.8" y="80">17</text>
<text x="47.7" y="157.5">1</text>
<text x="47.7" y="160">2</text>
<text x="78.2" y="160">8</text>
<text x="78.2" y="157.5">9</text>
<text x="47.7" y="162.6">3</text>
<text x="47.7" y="165.1">4</text>
<text x="78.2" y="167.6">5</text>
<text x="78.2" y="165.1">6</text>
<text x="78.2" y="162.6">7</text>
<text x="178" y="184">Sheet: /</text>
<text x="178" y="186.7">File: DLSSensorModule.sch</text>
<text x="178" y="196.9">KiCad E.D.A. kicad (5.1.7-0-10_14)</text>
<text x="178" y="194.1">Size: A4</text>
<text x="200" y="194.1">Date: 2020-09-24</text>
<text x="263" y="194.1">Rev: A</text>
<text x="263" y="196.9">Id: 1/1</text>
</g>
<g font-size="1.8" fill="#840000">
<text x="35" y="11.9">1</text>
<text x="85" y="11.9">2</text>
<text x="135" y="11.9">3</text>
<text x="185" y="11.9">4</text>
<text x="235" y="11.9">5</text>
<text x="285" y="11.9">6</text>
<text x="10.4" y="35.9">A</text>
<text x="285.4" y="35.9">A</text>
<text x="100.5" y="36.8">1</text>
<text x="103.9" y="40.7" transform="rotate(-90 103.9 40.7)">2</text>
<text x="106.8" y="36.8">3</text>
<text x="125.5" y="45.8" transform="rotate(-90 125.5 45.8)">5</text>
<text x="63.7" y="53.3">1</text>
<text x="75.1" y="53.3">3</text>
<text x="80.8" y="53.3">3</text>
<text x="84.8" y="50.9" transform="rotate(-90 84.8 50.9)">7</text>
<text x="87.4" y="51.5" transform="rotate(-90 87.4 51.5)">8</text>
<text x="93.5" y="53.3">1</text>
<text x="121.4" y="48.3">1</text>
<text x="121.4" y="53.3">3</text>
<text x="134.1" y="50.8">4</text>
<text x="69.6" y="59.8" transform="rotate(-90 69.6 59.8)">2</text>
<text x="93.5" y="55.9">6</text>
<text x="125.5" y="57.2" transform="rotate(-90 125.5 57.2)">2</text>
<text x="84.8" y="62.3" transform="rotate(-90 84.8 62.3)">5</text>
<text x="10.4" y="85.9">B</text>
<text x="285.4" y="85.9">B</text>
<text x="51.6" y="106.7">5</text>
<text x="71.9" y="106.7">4</text>
<text x="221.1" y="106.7">1</text>
<text x="230" y="106.7">2</text>
<text x="51.6" y="109.2">6</text>
<text x="51.6" y="111.8">7</text>
<text x="71.9" y="111.8">2</text>
<text x="71.9" y="109.2">3</text>
<text x="221.1" y="109.2">3</text>
<text x="221.1" y="111.8">5</text>
<text x="230" y="109.2">4</text>
<text x="230" y="111.8">6</text>
<text x="51.6" y="114.3">8</text>
<text x="71.9" y="114.3">1</text>
<text x="220.6" y="119.4">11</text>
<text x="221.1" y="114.3">7</text>
<text x="221.1" y="116.8">9</text>
<text x="229.5" y="116.8">10</text>
<text x="229.5" y="119.4">12</text>
<text x="230" y="114.3">8</text>
<text x="245.3" y="114.3">1</text>
<text x="245.3" y="116.8">2</text>
<text x="58.6" y="125.7">1</text>
<text x="64.9" y="125.7">3</text>
<text x="220.6" y="121.9">13</text>
<text x="220.6" y="124.5">15</text>
<text x="229.5" y="121.9">14</text>
<text x="229.5" y="124.5">16</text>
<text x="62" y="130.9" transform="rotate(-90 62 130.9)">2</text>
<text x="220.6" y="127">17</text>
<text x="220.6" y="129.5">19</text>
<text x="229.5" y="127">18</text>
<text x="229.5" y="129.5">20</text>
<text x="10.4" y="135.9">C</text>
<text x="220.6" y="132.1">21</text>
<text x="220.6" y="134.6">23</text>
<text x="220.6" y="137.2">25</text>
<text x="229.5" y="132.1">22</text>
<text x="229.5" y="134.6">24</text>
<text x="229.5" y="137.2">26</text>
<text x="285.4" y="135.9">C</text>
<text x="220.6" y="139.7">27</text>
<text x="220.6" y="142.2">29</text>
<text x="229.5" y="139.7">28</text>
<text x="229.5" y="142.2">30</text>
<text x="220.6" y="144.8">31</text>
<text x="220.6" y="147.3">33</text>
<text x="220.6" y="149.9">35</text>
<text x="229.5" y="144.8">32</text>
<text x="229.5" y="147.3">34</text>
<text x="229.5" y="149.9">36</text>
<text x="220.6" y="152.4">37</text>
<text x="220.6" y="154.9">39</text>
<text x="229.5" y="152.4">38</text>
<text x="229.5" y="154.9">40</text>
<text x="140.5" y="157.5">1</text>
<text x="140.5" y="160">3</text>
<text x="153.2" y="157.5">5</text>
<text x="147.1" y="167.1" transform="rotate(-90 147.1 167.1)">2</text>
<text x="10.4" y="185.9">D</text>
<text x="285.4" y="185.9">D</text>
<text x="35" y="199.9">1</text>
<text x="85" y="199.9">2</text>
<text x="135" y="199.9">3</text>
<text x="185" y="199.9">4</text>
<text x="235" y="199.9">5</text>
<text x="285" y="199.9">6</text>
</g>
<g font-size="1.8" fill="#008484">
<text x="84.3" y="30.8">VDDA</text>
<text x="103" y="35.2">RV1</text>
<text x="123.6" y="30.8">VDDA</text>
<text x="75" y="36.4">C6</text>
<text x="81.7" y="36.4">1uF</text>
<text x="103.1" y="37.8">10K</text>
<text x="113.3" y="36.4">C14</text>
<text x="121.1" y="36.4">1uF</text>
<text x="69.3" y="42.2">GND</text>
<text x="96.8" y="45.3">C11</text>
<text x="108.7" y="43.4">GND</text>
<text x="113.9" y="44.1">C15</text>
<text x="174.4" y="44.8">VDDA</text>
<text x="264.6" y="42.8">220R</text>
<text x="270.2" y="44.1">R29</text>
<text x="33.2" y="51.7">R1</text>
<text x="43.3" y="51.7">R2</text>
<text x="52.7" y="49.2">MICRORB-10020</text>
<text x="63.7" y="51.7">D1</text>
<text x="123.3" y="49.1">+</text>
<text x="126.4" y="49.6" transform="rotate(-90 126.4 49.6)">V+</text>
<text x="137.2" y="50.6">U4</text>
<text x="182.3" y="53.6">GND</text>
<text x="264.6" y="53">220R</text>
<text x="264.6" y="50.5">220R</text>
<text x="32.7" y="54.3">50R</text>
<text x="42.1" y="59.4">C3</text>
<text x="42.8" y="54.3">50R</text>
<text x="52.3" y="59.4">C4</text>
<text x="62.4" y="59.4">C5</text>
<text x="67.1" y="54.2">K</text>
<text x="70.5" y="56.4" transform="rotate(-90 70.5 56.4)">C</text>
<text x="71.4" y="54.2">A</text>
<text x="82.7" y="59.3">+</text>
<text x="85.7" y="54.7" transform="rotate(-90 85.7 54.7)">V+</text>
<text x="88.3" y="56.2" transform="rotate(-90 88.3 56.2)">PD</text>
<text x="90.2" y="54.2">FB</text>
<text x="102.5" y="59.4">50R</text>
<text x="106.8" y="58.1">R5</text>
<text x="108.4" y="54.1">220R</text>
<text x="113.2" y="55.4">R8</text>
<text x="131.3" y="54.3">MIC920</text>
<text x="144.4" y="59.4">50R</text>
<text x="149.5" y="58.1">R10</text>
<text x="264.6" y="58.1">220R</text>
<text x="264.6" y="55.5">220R</text>
<text x="41.1" y="61.9">100nF</text>
<text x="51.1" y="61.9">10nF</text>
<text x="61.4" y="61.9">100pF</text>
<text x="85.6" y="64.4">OPA855xDSG</text>
<text x="90.3" y="61.9">U3</text>
<text x="102.5" y="63">50R</text>
<text x="106.8" y="65.6">R7</text>
<text x="106.8" y="61.8">R6</text>
<text x="123.9" y="65">GND</text>
<text x="144.4" y="63">50R</text>
<text x="149.5" y="65.6">R12</text>
<text x="149.5" y="61.8">R11</text>
<text x="189.7" y="65.7">220R</text>
<text x="264.6" y="65.7">220R</text>
<text x="264.6" y="63.2">220R</text>
<text x="264.6" y="60.6">220R</text>
<text x="47.7" y="70.1">GND</text>
<text x="83.3" y="71.4">GND</text>
<text x="95" y="70.7">TestPoint</text>
<text x="102.5" y="66.8">50R</text>
<text x="121.1" y="68.1">220R</text>
<text x="127.2" y="69.4">R9</text>
<text x="136.9" y="70.7">TestPoint</text>
<text x="144.4" y="66.8">50R</text>
<text x="173.4" y="70.1">GND</text>
<text x="189.7" y="68.2">220R</text>
<text x="195.2" y="69.5">R18</text>
<text x="264.6" y="70.8">220R</text>
<text x="264.6" y="68.2">220R</text>
<text x="97.4" y="73.2">TP1</text>
<text x="109.7" y="77.1">100pF</text>
<text x="110.8" y="74.6">C13</text>
<text x="139.3" y="73.2">TP2</text>
<text x="151.6" y="77.1">100pF</text>
<text x="152.7" y="74.6">C19</text>
<text x="183.3" y="73.2">220R</text>
<text x="183.3" y="75.7">220R</text>
<text x="188.8" y="74.5">R13</text>
<text x="188.8" y="77">R14</text>
<text x="264.6" y="73.3">220R</text>
<text x="270.2" y="74.6">R28</text>
<text x="183.3" y="78.3">220R</text>
<text x="183.3" y="80.8">220R</text>
<text x="188.8" y="79.5">R15</text>
<text x="188.8" y="82.1">R16</text>
<text x="263.2" y="80.9">C23</text>
<text x="270.8" y="80.9">C24</text>
<text x="275" y="80.3">GND</text>
<text x="106.1" y="84.1">GND</text>
<text x="148" y="84.1">GND</text>
<text x="263.3" y="86">100nF</text>
<text x="270.7" y="86">1uF</text>
<text x="275.2" y="85.4">+3V3</text>
<text x="61.1" y="100.8">U2</text>
<text x="238.8" y="100.7">+5V</text>
<text x="54.4" y="107.6">CLK</text>
<text x="58.4" y="103.1">501MLFT</text>
<text x="67.9" y="107.6">S1</text>
<text x="146.7" y="107.7">C17</text>
<text x="210.4" y="103.2">+3V3</text>
<text x="222" y="104.4">Pi Header</text>
<text x="225.1" y="102.1">J1</text>
<text x="243.1" y="107.6">PWR_FLAG</text>
<text x="54.4" y="110.1">S0</text>
<text x="54.4" y="112.6">OE</text>
<text x="66.2" y="110.1">GND</text>
<text x="66.4" y="112.6">VDD</text>
<text x="81.7" y="114">100nF</text>
<text x="84.4" y="110.3">C8</text>
<text x="89.6" y="112">GND</text>
<text x="144" y="111.4">100nF</text>
<text x="155.6" y="112.8">C20</text>
<text x="164.1" y="111.4">C22</text>
<text x="207.1" y="111.9">PWR_FLAG</text>
<text x="42.6" y="114.5">GND</text>
<text x="54.4" y="115.2">X2</text>
<text x="63.8" y="115.2">X1/CLK</text>
<text x="90" y="115.9">VDD</text>
<text x="136.6" y="118.4">GND</text>
<text x="146.7" y="117.9">C18</text>
<text x="152.9" y="116.5">100nF</text>
<text x="162.8" y="116.5">1uF</text>
<text x="250.9" y="117.7">UART</text>
<text x="251.2" y="115.4">J2</text>
<text x="54.8" y="122.7">16MHz Resonator</text>
<text x="61.2" y="120.4">Y1</text>
<text x="94.5" y="121.6">PWR_FLAG</text>
<text x="144" y="121.6">100nF</text>
<text x="207.9" y="136.8">R30</text>
<text x="212.5" y="135.6">220R</text>
<text x="60.4" y="138.7">GND</text>
<text x="243.1" y="148.3">PWR_FLAG</text>
<text x="30.5" y="152.7">+5V</text>
<text x="98.2" y="155.9">887K</text>
<text x="131.6" y="154">+3V3</text>
<text x="140.8" y="153.9">LP5907MFX-3.1</text>
<text x="146.2" y="151.6">U5</text>
<text x="159.2" y="154">VDDA</text>
<text x="16.7" y="161">C1</text>
<text x="24.3" y="161">C2</text>
<text x="94.5" y="161.1" transform="rotate(-90 94.5 161.1)">110K</text>
<text x="95.5" y="159.6">R3</text>
<text x="99.2" y="158.4">R4</text>
<text x="142.7" y="158.4">IN</text>
<text x="142.7" y="160.9">EN</text>
<text x="148.2" y="158.4">OUT</text>
<text x="159" y="161">C21</text>
<text x="202.6" y="160.3">GND</text>
<text x="16.7" y="166">1uF</text>
<text x="24.4" y="166">1uF</text>
<text x="33.3" y="162.3">L1</text>
<text x="33.5" y="164.6">68uH</text>
<text x="133.6" y="167.3">1uF</text>
<text x="133.6" y="162.2">C16</text>
<text x="148" y="164.8" transform="rotate(-90 148 164.8)">GND</text>
<text x="157.7" y="166">1uF</text>
<text x="86.6" y="169.8">C9</text>
<text x="98.1" y="169.8">C10</text>
<text x="107" y="169.8">C12</text>
<text x="29.9" y="175.5">GND</text>
<text x="85.5" y="174.9">100nF</text>
<text x="97" y="174.9">100nF</text>
<text x="105.9" y="174.9">100nF</text>
<text x="145.5" y="175.5">GND</text>
<text x="94.7" y="184.4">GND</text>
<text x="132.3" y="185.1">H1</text>
<text x="145" y="185.1">H2</text>
<text x="156.4" y="185.1">H3</text>
<text x="167.9" y="185.1">H4</text>
<text x="132.3" y="187.4">Mount</text>
<text x="145" y="187.4">Mount</text>
<text x="156.4" y="187.4">Mount</text>
<text x="167.9" y="187.4">Mount</text>
<text x="146.8" y="194.6">GND</text>
</g>
<g font-size="1.8" fill="#008400">
<text x="75.1" y="41.6">C7</text>
<text x="81.8" y="41.6">10nF</text>
<text x="121.1" y="41.6">10nF</text>
<text x="100.8" y="47.8">3pF</text>
<text x="195.2" y="67">R17</text>
</g>
<g font-size="1.8">
<text x="273.2" y="41.9">CLK</text>
<text x="189.2" y="47">VIN-</text>
<text x="257.5" y="47">PDWN</text>
<text x="25.4" y="53.3">BIAS</text>
<text x="114.3" y="48.3">VREF</text>
<text x="189.2" y="49.5">VIN+</text>
<text x="270.2" y="51.7">R19 D1</text>
<text x="274.6" y="49.5">D0</text>
<text x="74.9" y="58.4">VREF 4</text>
<text x="189.2" y="57.1">REFT</text>
<text x="189.2" y="59.7">REFB</text>
<text x="270.2" y="59.4">R22 D4</text>
<text x="270.2" y="56.8">R21 D3</text>
<text x="270.2" y="54.3">R20 D2</text>
<text x="189.2" y="62.2">VREF</text>
<text x="270.2" y="64.4">R24 D6</text>
<text x="270.2" y="61.9">R23 D5</text>
<text x="113.3" y="69.8">VIN-</text>
<text x="154.8" y="69.8">VIN+</text>
<text x="270.2" y="69.5">R26 D8</text>
<text x="270.2" y="67">R25 D7</text>
<text x="176.5" y="72.4">D13</text>
<text x="176.5" y="77.5">D11</text>
<text x="176.5" y="74.9">D12</text>
<text x="270.2" y="72.1">R27 D9</text>
<text x="176.5" y="80">D10</text>
<text x="251.5" y="88.9">PDWN</text>
<text x="44.4" y="106.7">CLK</text>
<text x="135.9" y="104.1">REFT</text>
<text x="214.6" y="119.4">D3</text>
<text x="235.2" y="119.4">D4</text>
<text x="135.9" y="121.9">REFB</text>
<text x="214.6" y="121.9">D13</text>
<text x="214.6" y="124.5">D8</text>
<text x="235.2" y="124.5">D9</text>
<text x="234.2" y="127">D10</text>
<text x="207" y="134.6">CLK</text>
<text x="234.2" y="132.1">D11</text>
<text x="214.6" y="149.9">D5</text>
<text x="214.6" y="147.3">D1</text>
<text x="235.2" y="149.9">D2</text>
<text x="235.2" y="144.8">D0</text>
<text x="214.6" y="152.4">D12</text>
<text x="235.2" y="154.9">D7</text>
<text x="235.2" y="152.4">D6 GND</text>
<text x="87.2" y="167.6">BIAS</text>
</g>
<g font-size="1.8" fill="#0000c2">
<text x="177.8" y="170.8">ADC Mode: Offset Binary, Duty Cycle Stabilizer off</text>
<text x="177.8" y="172.9">ADC Range: 2V peak-to-peak, 1V common mode</text>
<text x="177.8" y="174.9">ADC Input Filter: 66MHz</text>
<text x="177.8" y="177">SiPM Input: 35V, 10mV switching noise, 1.5mA max</text>
<text x="177.8" y="179.1">SiPM Overvoltage: 12V, 1e6 Gain, 6% PDE</text>
</g>
</svg>
